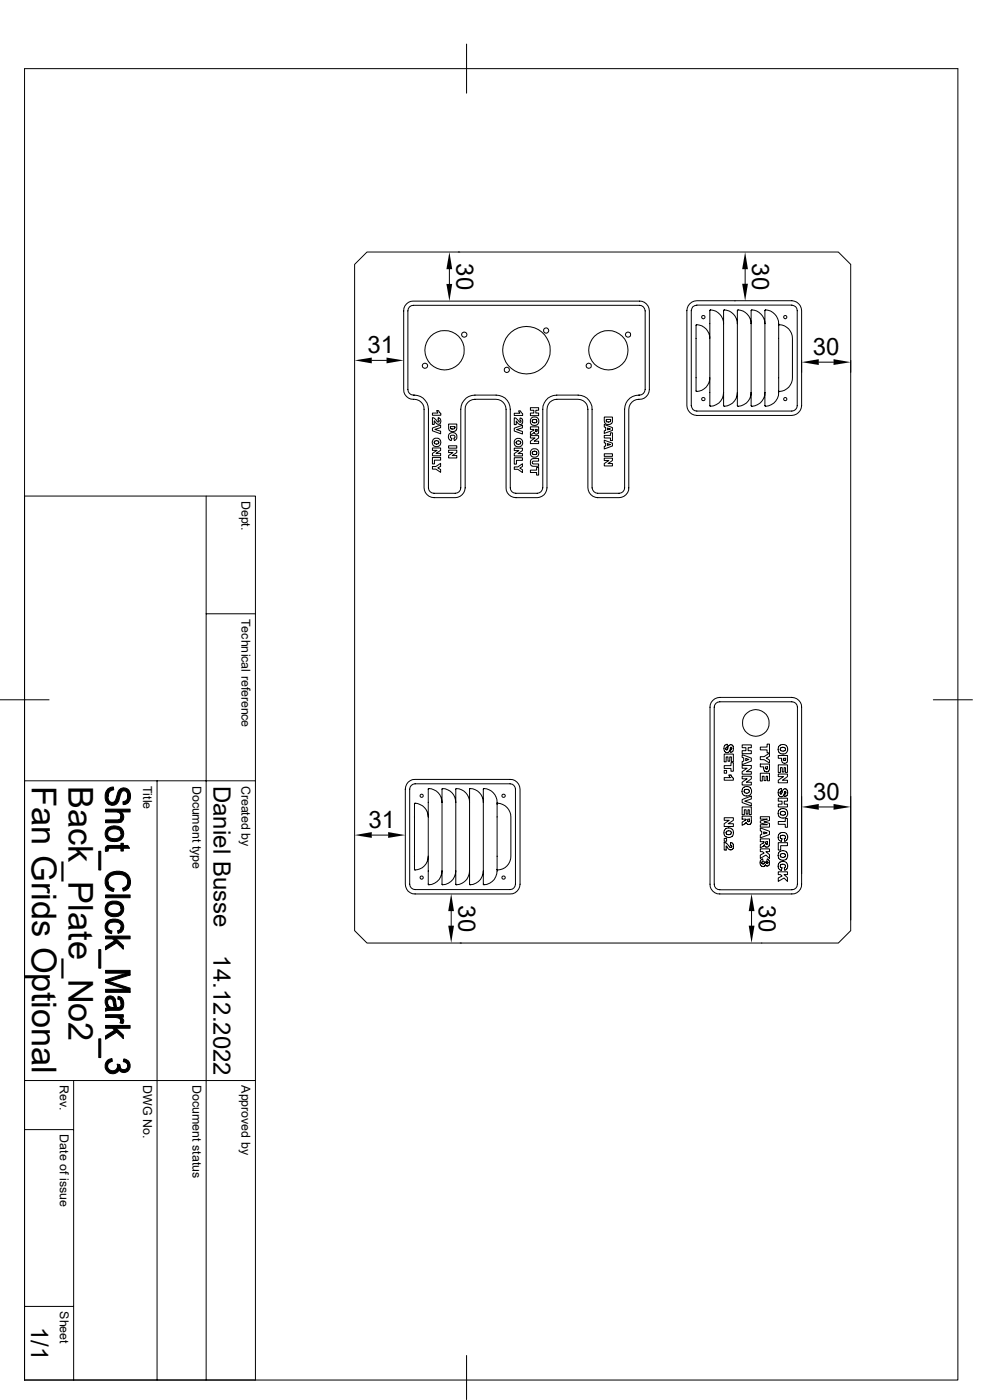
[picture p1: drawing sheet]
<svg xmlns="http://www.w3.org/2000/svg" width="210mm" height="297mm" viewBox="0 0 210 297" stroke-linecap="round" stroke-linejoin="round" font-family="sans-serif">
<g fill="none" stroke="#000" stroke-width=".21">
<path d="M5.2 14.6h198v278.2h-198zM99 9.4v10.4M77.9 53.5h99.9l2.7 2.6v141.3l-2.7 2.7h-99.9l-2.7-2.7v-141.3zM95.3 57.1v3.1M97.2 53.5h.3M158.1 57.1v3.1M78.9 76.5h3.1M86.2 64.5l1-.6h.5h48a2.1 2.1 0 0 1 2.1 2.1v16.6a2.1 2.1 0 0 1-2.3 2.1 2.17 2.17 0 0 0-2.1 2.1v16.7a2.1 2.1 0 0 1-2.1 2.1h-4.5a2.18 2.18 0 0 1-2.1-2.1v-16.7a2.1 2.1 0 0 0-2.1-2.1h-4.5a2.1 2.1 0 0 0-2.1 2.1v16.7a2.1 2.1 0 0 1-2 2.1h-4.6a2.1 2.1 0 0 1-2-2.1v-16.7a2.17 2.17 0 0 0-2.2-2.1h-4.4a2.1 2.1 0 0 0-2.1 2.1v16.7a2.17 2.17 0 0 1-2.1 2.1h-4.5a2.17 2.17 0 0 1-2.1-2.1v-16.7a2.3 2.3 0 0 0-2.8-2.1 2.08 2.08 0 0 1-1.6-2.1v-16.6l.1-.6zM86.9 65.1l.8-.3h48a1.23 1.23 0 0 1 1.2 1.2v16.6a1.24 1.24 0 0 1-1.4 1.2 2.98 2.98 0 0 0-3 3v16.7a1.16 1.16 0 0 1-1.2 1.1h-4.5a1.23 1.23 0 0 1-1.2-1.1v-16.7a2.98 2.98 0 0 0-3-3h-4.5a2.92 2.92 0 0 0-3 3v16.7a1.23 1.23 0 0 1-1.1 1.1h-4.6a1.16 1.16 0 0 1-1.2-1.1v-16.7a2.98 2.98 0 0 0-3-3h-4.4a2.98 2.98 0 0 0-3.1 3v16.7a1.16 1.16 0 0 1-1.1 1.1h-4.5a1.16 1.16 0 0 1-1.2-1.1v-16.7a2.99 2.99 0 0 0-3.2-3 1.16 1.16 0 0 1-1.2-1.2v-16.6zM146.3 64.4l.5-.3 1-.3h20.2a2.17 2.17 0 0 1 2.1 2.1v20.2a2.18 2.18 0 0 1-2.1 2h-20.2a2.17 2.17 0 0 1-2.1-2v-20.2l.3-1zM147 65.1l.8-.4h20.2a1.16 1.16 0 0 1 1.1 1.2v20.2a1.16 1.16 0 0 1-1.1 1.1h-20.2a1.16 1.16 0 0 1-1.2-1.1v-20.2zM150.6 71.8a2.89 2.89 0 0 0-2.9-2.9v14.1a2.67 2.67 0 0 0 2.9-2.9"/>
<path d="M153.5 68.7a2.96 2.96 0 0 0-2.8-3l-.1 20.4a2.83 2.83 0 0 0 2.9-2.8M153.5 68.7l.1-2.9a2.76 2.76 0 0 1 2.8 2.9M153.5 68.7v14.6M155.9 63.8h.1M156.4 68.7l.1-2.9a2.76 2.76 0 0 1 2.8 2.9M156.4 68.7v14.6M159.3 68.7l.1-2.9a2.76 2.76 0 0 1 2.9 2.9M159.3 68.7v14.6M162.3 68.7v-2.9a2.76 2.76 0 0 1 2.9 2.9v.3M162.3 68.7v14.6M165.2 69v13.9M165.2 69l.1-.1a2.76 2.76 0 0 1 2.8 2.9v8.3a2.67 2.67 0 0 1-2.9 2.9v-.1"/>
<path d="M170.1 76.5v2.5M173.7 76.8h3.1M180.5 76.5v2.5M91.7 87.6h1.2l-.3-.5h.4l.5 .6v.4h-1.8zM91.7 88.6l.5 .1 .6 .8a.21 .21 0 0 0 .4-.1 .21 .21 0 0 0-.3-.3l.1-.5a.67 .67 0 0 1 .5 .8 .67 .67 0 0 1-.7 .6l-.7-.7v.7h-.4zM91.7 97.1h1.8v.5h-1.3v.8h-.5zM91.7 95h1.8v.5l-1 .7h1v.5h-1.8v-.5l1-.7h-1zM91.7 90.8l1.8-.6v.5l-1.3 .4 1.3 .4v.5l-1.8-.6zM91.7 99h.8l1-.7v.6l-.6 .4 .6 .3v.6l-1-.7h-.8zM92.2 93.6a.46 .46 0 0 1 .6-.1 .46 .46 0 0 1 .1 .7 .49 .49 0 0 1-.6 0 .49 .49 0 0 1-.1-.6zM95.2 94.6h1.7v.5h-1.7zM95.2 90h1.7v1.1a.89 .89 0 0 1-1 .5 .89 .89 0 0 1-.7-.8z"/>
<path d="M95.2 95.5h1.7v.5l-1 .6h1v.6h-1.7v-.6l.9-.6h-.9zM95.3 92a.91 .91 0 0 1 1.5 .1 .91 .91 0 0 1-.4 1.4l-.1-.5a.38 .38 0 0 0 .2-.6 .38 .38 0 0 0-.6-.1 .34 .34 0 0 0-.4 .4 .34 .34 0 0 0 .4 .3l-.2 .5a.88 .88 0 0 1-.4-1.5zM95.5 90.5h1a.49 .49 0 0 1-.5 .5 .49 .49 0 0 1-.5-.5zM109.1 90.8l1.7-.6v.6l-1.2 .3 1.2 .4v.6l-1.7-.7zM109.1 95.1h1.7v.5l-.9 .6h.9v.5h-1.7v-.5l1-.6h-1zM109.1 99.1h.8l.9-.7v.6l-.5 .3 .5 .4v.5l-.9-.6h-.8zM109.1 87.7h1.2l-.3-.5h.4l.5 .6v.3h-1.8zM109.1 88.6l.4 .2 .5 .5a.26 .26 0 0 0 .3 .3 .26 .26 0 0 0 .2-.3l-.2-.1 .1-.5a.74 .74 0 0 1 .5 .7 .74 .74 0 0 1-.5 .7l-.4-.2-.5-.6v.8h-.4zM109.1 97.1h1.7v.6h-1.2v.8h-.5zM109.6 93.7a.44 .44 0 0 1 .6-.1 .44 .44 0 0 1 0 .6 .46 .46 0 0 1-.5 0 .46 .46 0 0 1-.1-.5zM112.5 86.5h1.8v.5h-.6v.6h.6v.6h-1.8v-.6h.7v-.6h-.7zM112.5 92.4h1.8v.5l-1 .7h1v.5h-1.8v-.5l1-.7h-1z"/>
<path d="M112.5 99.7h1.3v-.5h.5v1.6h-.5v-.6h-1.3zM112.5 90.6h1.8v.8a.51 .51 0 0 1-.4 .7 .51 .51 0 0 1-.6-.4l-.8 .5v-.5l.7-.5-.7-.1zM112.6 97.6l.5-.3h1.2v.5h-1.1a.3 .3 0 0 0-.3 .3 .3 .3 0 0 0 .3 .3h1.1v.5h-1.1a.73 .73 0 0 1-.7-1zM112.9 96a.48 .48 0 0 1 .6-.3 .48 .48 0 0 1 .3 .7 .52 .52 0 0 1-.6 .1 .52 .52 0 0 1-.3-.5zM112.9 89.2a.48 .48 0 0 1 .7-.2 .48 .48 0 0 1 .2 .6 .5 .5 0 0 1-.6 .1 .5 .5 0 0 1-.3-.5zM113.6 91.1h.3l-.1 .5-.2-.1zM128.2 96.3h1.7v.5h-1.7zM128.2 88.5h1.7v1a.89 .89 0 0 1-1 .5 .89 .89 0 0 1-.7-.8zM128.2 93.4l1.7 .6v.6l-1.7 .7v-.6l.3-.1v-.6l-.3-.1zM128.2 97.2h1.7v.5l-.9 .6h.9v.5h-1.7v-.5l1-.6h-1zM128.2 90l1.7 .7v.6l-1.7 .6v-.5l.3-.1v-.6l-.3-.1zM128.2 92.4h1.3v-.6h.4v1.7h-.4v-.6h-1.3z"/>
<path d="M128.6 89h.9a.47 .47 0 0 1-.4 .5 .47 .47 0 0 1-.5-.5zM128.9 90.8l.6 .2-.6 .2zM128.9 94.1l.6 .2-.6 .2zM153.5 83.3l.1 2.8a2.83 2.83 0 0 0 2.8-2.8M156.4 83.3l.1 2.8a2.83 2.83 0 0 0 2.8-2.8M159.3 83.3l.1 2.8a2.83 2.83 0 0 0 2.9-2.8M165.2 82.9a2.76 2.76 0 0 1-2.9 3.2v-2.8M5.2 105.2h49v187.6h-49M43.7 105.2v187.6M43.7 130.2h10.5M0 148.5h10.4M151.2 148.6l.4-.3 1.1-.3h15.3a2.1 2.1 0 0 1 2.1 2v37.6a2.03 2.03 0 0 1-2.1 2.1h-15.3a2.03 2.03 0 0 1-2.1-2.1v-37.6l.1-.5z"/>
<path d="M151.8 149.2l.9-.3h15.3a1.16 1.16 0 0 1 1.2 1.1v37.6a1.16 1.16 0 0 1-1.2 1.2h-15.3a1.16 1.16 0 0 1-1.2-1.2v-37.6zM153.6 160h2v1.6h-.4v-1h-.4v.9h-.4v-.9h-.3v1h-.5zM153.8 158.1l.5-.2v.6a.28 .28 0 0 0-.4 .3 .28 .28 0 0 0 .4 .2v-.1a.74 .74 0 0 1 .9-.9l.1 .1a1.08 1.08 0 0 1-.1 1.5h-.2v-.6a.22 .22 0 0 0 .3-.2 .22 .22 0 0 0-.4-.1 .82 .82 0 0 1-.8 1 1.06 1.06 0 0 1-.3-1.6zM157.4 158h2v.6h-.7v.7h.7v.6h-2v-.6h.8v-.7h-.8zM161.3 158.5h1.4v-.6h.5v1.8h-.5v-.6h-1.4zM165.7 158.7a.52 .52 0 0 1 .7-.2 .52 .52 0 0 1 .1 .8 .53 .53 0 0 1-.7 .1 .53 .53 0 0 1-.2-.7zM198 148.5h8.3M5.2 165.7h49M33.3 165.7v127.1M78.9 177.2h3.4M86.6 165.9l.9-.5h.6h20.1a2.1 2.1 0 0 1 2.1 2v20.2a2.1 2.1 0 0 1-2.1 2.1h-20.1a2.03 2.03 0 0 1-2.1-2.1v-20.2l.1-.5zM87.2 166.6l.9-.3h20.1a1.16 1.16 0 0 1 1.1 1.1v20.2a1.16 1.16 0 0 1-1.1 1.1h-20.1a1.16 1.16 0 0 1-1.2-1.1v-20.2z"/>
<path d="M90.8 173.3a2.96 2.96 0 0 0-2.8-2.9v14.1a2.81 2.81 0 0 0 2.8-2.8M93.8 170.2a2.71 2.71 0 0 0-3-2.8l.1 20.3a2.83 2.83 0 0 0 2.9-2.9M93.8 170.2v-2.9a2.81 2.81 0 0 1 2.9 2.9M93.8 170.2v14.6M96.7 170.2v-2.9a2.77 2.77 0 0 1 2.9 2.9M96.7 170.2v14.6M99.6 170.2v-2.9a2.77 2.77 0 0 1 2.9 2.9M99.6 170.2v14.6M102.5 170.2v-2.9a2.81 2.81 0 0 1 3 3.3M102.5 170.2v14.6M105.5 170.6v13.8M105.5 170.6v-.1a2.77 2.77 0 0 1 2.9 2.8v8.4a2.67 2.67 0 0 1-2.9 2.8v-.1"/>
<path d="M153.6 178.7l.6 .3 .4 .4a.34 .34 0 0 0 .3 .3 .34 .34 0 0 0 .3-.2l-.3-.2 .1-.6a.82 .82 0 0 1 .6 .8 .82 .82 0 0 1-.6 .8 1.29 1.29 0 0 1-.9-.8v.8h-.5zM153.6 162.4h1.5v-.6h.5v1.8h-.5v-.6h-1.5zM153.6 165h1.3l-.3-.6h.5l.5 .7v.4h-2zM153.6 177.9h.5v.6h-.5zM153.6 163.4h.5v.6h-.5zM153.6 173.5h2v.5l-1.1 .8h1.1v.5h-2v-.5l1.1-.8h-1.1zM154.1 176.5a.54 .54 0 0 1 .7-.3 .54 .54 0 0 1 .2 .8 .57 .57 0 0 1-.6 .1 .57 .57 0 0 1-.3-.6zM157.4 162.4h2v.6l-1.1 .7h1.1v.6h-2v-.6l1.1-.7h-1.1zM157.4 171.2h2v1.6h-.4v-1h-.3v.9h-.4v-.9h-.4v1h-.5zM157.4 169.6l2-.7v.6l-1.4 .5 1.4 .4v.6l-2-.7zM157.4 164.7h2v.5l-1.1 .7h1.1v.6h-2v-.6l1.1-.7h-1.1zM157.4 160.1l2 .7v.7l-2 .7v-.6l.4-.1v-.7l-.4-.1z"/>
<path d="M157.4 173.1h2v1.1a.57 .57 0 0 1-.4 .7 .57 .57 0 0 1-.7-.4l-.1 .2-.8 .4v-.7l.8-.5v-.1h-.8zM158 167.6a.53 .53 0 0 1 .7-.1 .53 .53 0 0 1 .2 .6 .52 .52 0 0 1-.8 .2 .52 .52 0 0 1-.1-.7zM158.2 160.9l.7 .2-.7 .3zM158.6 173.8h.4v.2a.21 .21 0 0 1-.2 .3 .21 .21 0 0 1-.2-.3zM161.3 178h1.9v1a.57 .57 0 0 1-.4 .7 .57 .57 0 0 1-.7-.5l-.2 .3-.6 .4v-.7l.8-.5v-.1h-.8zM161.3 173.3h1.9v.8l-1.1 .3 1.1 .3v.8h-1.9v-.5h1.5l-1.5-.4v-.4l1.5-.4h-1.5zM161.3 175.6l1.9 .8v.6l-1.9 .8v-.7l.3-.1v-.6l-.3-.1zM161.3 164h1.9v1.7h-.4v-1h-.3v.9h-.4v-.9h-.4v1h-.4zM161.3 162.1h1.9v1a.62 .62 0 0 1-.6 .6 .62 .62 0 0 1-.6-.7v-.3h-.7zM161.3 160.5h.8l1.1-.7v.6l-.6 .4 .6 .4v.7l-1.1-.7h-.8zM162 176.5l.7 .2-.7 .2zM162.4 162.7h.4v.2a.22 .22 0 0 1-.2 .3 .22 .22 0 0 1-.2-.3z"/>
<path d="M162.4 178.6h.4l-.1 .5-.2-.1zM165.1 174.3h1.5v-.6h.4v1.8h-.4v-.6h-1.5zM165.1 178.8h1.9v.6h-1.4v.9h-.5zM165.1 164.2h1.9v.6l-1 .7h1v.6h-1.9v-.6l1.1-.7h-1.1zM165.1 169.3h1.9v.7h-.6v.6h.6v.6h-1.9v-.6h.8v-.6h-.8zM165.1 162.3h1.9v1.6h-.4v-1h-.3v.9h-.4v-.9h-.3v1h-.5zM165.1 160.3h1.9v1a.62 .62 0 0 1-.6 .6 .62 .62 0 0 1-.6-.7v-.3h-.7zM165.2 177a1.01 1.01 0 0 1 1.6-.1 1.01 1.01 0 0 1-.3 1.6l-.1-.6a.39 .39 0 0 0 .2-.5 .39 .39 0 0 0-.5-.2 .4 .4 0 0 0-.6 .3 .4 .4 0 0 0 .4 .5l-.2 .5a.94 .94 0 0 1-.5-1.5zM165.3 167.4l.4-.1 .1 .6a.28 .28 0 0 0-.3 .2 .28 .28 0 0 0 .3 .3l.1-.1a.73 .73 0 0 1 .8-.9 .91 .91 0 0 1 .4 .9 .91 .91 0 0 1-.6 .7v-.6l.2-.1a.2 .2 0 0 0 .1-.2 .2 .2 0 0 0-.2-.2 .2 .2 0 0 0-.2 .2 .69 .69 0 0 1-.3 .8 .69 .69 0 0 1-.8-.1l-.2-.6zM165.6 172.3a.53 .53 0 0 1 .7-.2 .53 .53 0 0 1 .2 .7 .56 .56 0 0 1-.7 .1 .56 .56 0 0 1-.2-.6zM166.2 160.9h.5v.1a.22 .22 0 0 1-.2 .3 .22 .22 0 0 1-.3-.3zM173.7 171.2h3.1"/>
<path d="M180.5 169v26.2M93.8 184.8v2.9a2.83 2.83 0 0 0 2.9-2.9M95.7 193.3v3.1M96.7 184.8v2.9a2.83 2.83 0 0 0 2.9-2.9M99.6 184.8l.1 2.9a2.83 2.83 0 0 0 2.8-2.9M105.5 184.4a2.77 2.77 0 0 1-3 3.2v-2.8M159.4 193.3v3.1M161.3 180.1h1.9v.6h-.7l.7 .6v.8l-.7-.7-1.2 .7v-.7l.8-.4-.3-.3h-.5zM161.4 182.5l.4-.3 .1 .6a.29 .29 0 0 0-.3 .3 .29 .29 0 0 0 .4 .2 .29 .29 0 0 0 .1-.4h.4a.24 .24 0 0 0 .2 .3 .24 .24 0 0 0 .3-.3 .24 .24 0 0 0-.4-.1l.2-.6a.77 .77 0 0 1 .5 .8 .77 .77 0 0 1-.7 .7l-.3-.2a.61 .61 0 0 1-.8 .3 .61 .61 0 0 1-.3-.8zM165.1 185h1.9v.5h-.7l.7 .7v.8l-.7-.7-1.2 .7v-.7l.8-.5-.3-.3h-.5zM165.4 183a1.01 1.01 0 0 1 1.5 .1 1.01 1.01 0 0 1-.4 1.5l-.1-.5a.41 .41 0 0 0 .2-.5 .41 .41 0 0 0-.5-.3 .4 .4 0 0 0-.6 .3 .4 .4 0 0 0 .4 .5l-.2 .5a.99 .99 0 0 1-.3-1.6zM165.6 181.3a.56 .56 0 0 1 .7-.2 .56 .56 0 0 1 .3 .6 .58 .58 0 0 1-.7 .2 .58 .58 0 0 1-.3-.6z"/>
<path d="M97.6 200.1h.3M161.5 200.1h.1M5.2 239.6h10.4M5.2 229.2h49M15.6 229.2v63.6M5.2 277.2h10.4M99 287.6v9.3"/>
<circle cx="90.1" cy="77.6" r=".56"/>
<circle cx="94.3" cy="74.3" r="4.2"/>
<circle cx="98.5" cy="71" r=".56"/>
<circle cx="107.5" cy="78.5" r=".56"/>
<circle cx="111.7" cy="74.3" r="5"/>
<circle cx="115.8" cy="70.1" r=".56"/>
<circle cx="124.9" cy="77.6" r=".56"/>
<circle cx="129.1" cy="74.3" r="4.2"/>
<circle cx="133.2" cy="71" r=".56"/>
<circle cx="149.2" cy="67.3" r=".35"/>
<circle cx="166.6" cy="67.3" r=".34"/>
<circle cx="92.6" cy="93.9" r=".92"/>
<circle cx="110" cy="93.9" r=".93"/>
<circle cx="113.4" cy="96.1" r=".92"/>
<circle cx="113.4" cy="89.3" r=".91"/>
<circle cx="149.2" cy="84.7" r=".35"/>
<circle cx="166.6" cy="84.7" r=".34"/>
<circle cx="160.3" cy="153.4" r="2.84"/>
<circle cx="166.1" cy="158.9" r="1.04"/>
<circle cx="89.5" cy="168.8" r=".34"/>
<circle cx="106.8" cy="168.8" r=".35"/>
<circle cx="154.6" cy="176.6" r="1.04"/>
<circle cx="158.4" cy="167.8" r="1.03"/>
<circle cx="166.1" cy="172.5" r="1.04"/>
<circle cx="89.5" cy="186.2" r=".34"/>
<circle cx="106.8" cy="186.2" r=".35"/>
<circle cx="166.1" cy="181.5" r="1.04"/>
</g>
<g fill="#000" stroke="#000" stroke-width=".21">
<path d="M22.9 167.4l.5-.3 .6-.1 .1 .6a1.37 1.37 0 0 0-1.2 1.4z" fill-rule="evenodd"/>
<path d="M22.4 173.9h2.4a.76 .76 0 0 0 .9-.7v1.2l-.3 .1h-3z" fill-rule="evenodd"/>
<path d="M22.9 175.6a2.52 2.52 0 0 1 2.8 .1v1.2a1.45 1.45 0 0 0-2-1l-.3 .1a.84 .84 0 0 0-.6 .9z" fill-rule="evenodd"/>
<path d="M25.7 172.3a1.32 1.32 0 0 1 0 2.1z" fill-rule="evenodd"/>
<path d="M22.6 175.9l.2-.2v1.2a1.48 1.48 0 0 0 2.2 .9l.4-.3 .3-.4v-1.4a1.68 1.68 0 0 1 .3 2.1 1.68 1.68 0 0 1-2 .7 1.66 1.66 0 0 1-1.5-.9 1.66 1.66 0 0 1 .1-1.7z" fill-rule="evenodd"/>
<path d="M27.1 168.9v1.4l-.4 .3-.6 .1v-.6l.3-.1a1.01 1.01 0 0 0 .7-1.1z" fill-rule="evenodd"/>
<path d="M22.9 179.4h2.8v-.5h.5v.5h.9l.4 .6h-1.3v.6h-.5v-.6h-2.5l-.3 .3z" fill-rule="evenodd"/>
<path d="M22.4 171.7h5.2v.6h-1.9v2.1v-1.5a1.04 1.04 0 0 0-1.2-.6h-2.1z" fill-rule="evenodd"/>
<path d="M22.8 167.5l.1-.1v1.6a.92 .92 0 0 0 .7 1.2 .92 .92 0 0 0 1.1-1 2.17 2.17 0 0 1 1.3-2 1.74 1.74 0 0 1 1.5 2.6l-.4 .5v-1.4a.8 .8 0 0 0-.3-1 .8 .8 0 0 0-1.1 .2l-.2 .5a2.34 2.34 0 0 1-1.3 2.2 1.81 1.81 0 0 1-1.8-2.5z" fill-rule="evenodd"/>
<path d="M21 180.6h.4v4h-.4z" fill-rule="evenodd"/>
<path d="M22.4 189.9h5.2v.6h-5.2z" fill-rule="evenodd"/>
<path d="M22.5 179.6l.4-.2v1.2h-.5v-.7z" fill-rule="evenodd"/>
<path d="M22.7 195.5l.2 1.5 .5 .4 .3 .1v.6a1.51 1.51 0 0 1-1.3-1 1.51 1.51 0 0 1 .3-1.6z" fill-rule="evenodd"/>
<path d="M22.9 187.1a1.36 1.36 0 0 0 1.3 1.4l-.2 .6-1.2-.6z" fill-rule="evenodd"/>
<path d="M22.8 191.6a2.66 2.66 0 0 1 2.9 0v1.2a1.54 1.54 0 0 0-2.4-.8l-.4 .5-.1 .3z" fill-rule="evenodd"/>
<path d="M25.7 196.6v1.1l-.6 .3-.2-.6a.79 .79 0 0 0 .8-.8z" fill-rule="evenodd"/>
<path d="M22.6 191.8l.2-.2v1.2a1.61 1.61 0 0 0 2.5 .8l.4-.6v-1.4a1.68 1.68 0 0 1 .3 2 1.68 1.68 0 0 1-1.8 .9 1.68 1.68 0 0 1-1.7-.8 1.68 1.68 0 0 1 .1-1.9z" fill-rule="evenodd"/>
<path d="M22.8 195.5a2.27 2.27 0 0 1 3.3 .5l.1 1-.5 .7v-1.1a1.21 1.21 0 0 0-1.6-1l-.9 .3-.4 .7z" fill-rule="evenodd"/>
<path d="M27.1 187.1v1.5l-.9 .5-.2-.7 .9-.6z" fill-rule="evenodd"/>
<path d="M22.4 198.6h5.2v.6h-3l-.3 .4-.4-.4h-1.5z" fill-rule="evenodd"/>
<path d="M22.9 185.5a3.1 3.1 0 0 1 4.5 .5 2.12 2.12 0 0 1-.3 2.6v-1.5a1.94 1.94 0 0 0-2.7-1.6 1.52 1.52 0 0 0-1.5 1.6l-.1 1.4a2.27 2.27 0 0 1 .1-3z" fill-rule="evenodd"/>
<path d="M21 201.5h.4v3.9h-.4z" fill-rule="evenodd"/>
<path d="M22.8 212.6l.1 1.2-.2-.1z" fill-rule="evenodd"/>
<path d="M22.6 211.6a1.11 1.11 0 0 1 1.7 .2v1.9l-.3-.8a.65 .65 0 0 0-.3-.9 .65 .65 0 0 0-.8 .3l-.2 1.4a1.68 1.68 0 0 1-.1-2.1z" fill-rule="evenodd"/>
<path d="M25.1 211.4l.6 .2v1.3a.75 .75 0 0 0-.7-.9z" fill-rule="evenodd"/>
<path d="M22.4 215.3h3.8v.5h-.6v.7a1.08 1.08 0 0 0-1.3-.6h-1.9z" fill-rule="evenodd"/>
<path d="M22.4 200.8l1.9-1.2 .3-.4 1.6 1.4v.8l-1.4-1.4-2.4 1.5z" fill-rule="evenodd"/>
<path d="M22.9 213l.5 .7h.9v-1.9l.3 1.3a.52 .52 0 0 0 .5 .7 .52 .52 0 0 0 .6-.6v-1.6a1.89 1.89 0 0 1 0 2.6l-2.9 .2-.4 .1v-.6l.5-.1z" fill-rule="evenodd"/>
<path d="M25.6 215.8l.1 .1a.76 .76 0 0 1 .3 1.3l-.6-.2z" fill-rule="evenodd"/>
<path d="M22.4 207.9l5.2 1.7v.9l-.8-.6-4.4-1.5z" fill-rule="evenodd"/>
<path d="M22.4 207.9l4.4-1.4 .8 .3-4.4 1.4z" fill-rule="evenodd"/>
<path d="M22.4 209.9h4.4l.8 .6h-5.2z" fill-rule="evenodd"/>
<path d="M22.4 205.9h5.2v.9l-.8-.3h-4.4z" fill-rule="evenodd"/>
<path d="M22.4 217.6h5.2v.5h-3l-.3 .5-.4-.5h-1.5z" fill-rule="evenodd"/>
<path d="M21 220.4h.4v4h-.4z" fill-rule="evenodd"/>
<path d="M22.9 224.9l.8-.3 .1 .6-.7 .3-.3 .6z" fill-rule="evenodd"/>
<path d="M22.7 225.1l.1-.1v1.1a1.06 1.06 0 0 0 1.1 1.1 1.06 1.06 0 0 0 1-1l.1 1.2a1.62 1.62 0 0 1-2.2-.1 1.62 1.62 0 0 1-.1-2.2z" fill-rule="evenodd"/>
<path d="M24.8 225.8h.6v1.3l-.2-.2-.2 .5z" fill-rule="evenodd"/>
<path d="M22.4 219.8l1.9-1.2 .3-.5 1.6 1.5v.7l-1.4-1.3-2.4 1.5z" fill-rule="evenodd"/>
<path d="M26.2 224.7l.9 .3v1.1l-.1-.4-.3-.3-.5-.1z" fill-rule="evenodd"/>
<path d="M25.4 225.9a.85 .85 0 0 0 .7 1 .85 .85 0 0 0 1-.8v-1.1a1.37 1.37 0 0 1 .2 2 1.37 1.37 0 0 1-1.9 .1z" fill-rule="evenodd"/>
</g>
<g fill="#000">
<path d="M95.3 53.5l.6 3.6h-1.2zM158.1 53.5l.6 3.6h-1.3zM75.2 76.5l3.7-.6v1.2zM82 75.9l3.6 .6-3.6 .6zM94.7 60.2h1.2l-.6 3.7zM157.4 60.2h1.3l-.6 3.6zM170.1 76.8l3.6-.6v1.2zM176.8 76.2l3.7 .6-3.7 .6zM75.2 177.2l3.7-.7v1.3zM82.3 176.5l3.7 .7-3.7 .6zM170.1 171.2l3.6-.6v1.2zM176.8 170.6l3.7 .6-3.7 .6z"/>
<path d="M95.7 189.6l.6 3.7h-1.2zM95.1 196.4h1.2l-.6 3.7zM159.4 189.6l.7 3.7h-1.3zM158.8 196.4h1.3l-.7 3.7z"/>
</g>
<g font-size="7.3">
<text x="6.8" y="166.7" transform="rotate(90 6.8 166.7)">Fan Grids Optional</text>
<text x="14.6" y="166.7" transform="rotate(90 14.6 166.7)">Back_Plate_No2</text>
</g>
<g font-size="5.1">
<text x="96.9" y="55.9" transform="rotate(90 96.9 55.9)">30</text>
<text x="159.6" y="55.8" transform="rotate(90 159.6 55.8)">30</text>
<text x="78" y="74.9">31</text>
<text x="172.4" y="75.3">30</text>
<text x="45.3" y="166.7" transform="rotate(90 45.3 166.7)">Daniel Busse</text>
<text x="172.5" y="169.7">30</text>
<text x="78.1" y="175.6">31</text>
<text x="97.2" y="192" transform="rotate(90 97.2 192)">30</text>
<text x="161" y="192" transform="rotate(90 161 192)">30</text>
<text x="45.3" y="202.7" transform="rotate(90 45.3 202.7)">14.12.2022</text>
<text x="6.6" y="281.4" transform="rotate(90 6.6 281.4)">1/1</text>
</g>
<g font-size="2.6">
<text x="51.3" y="106.3" transform="rotate(90 51.3 106.3)">Dept.</text>
<text x="51.3" y="131.3" transform="rotate(90 51.3 131.3)">Technical reference</text>
<text x="30.4" y="166.7" transform="rotate(90 30.4 166.7)">Title</text>
<text x="40.8" y="166.7" transform="rotate(90 40.8 166.7)">Document type</text>
<text x="51.3" y="166.7" transform="rotate(90 51.3 166.7)">Created by</text>
<text x="12.7" y="230.2" transform="rotate(90 12.7 230.2)">Rev.</text>
<text x="30.4" y="230.2" transform="rotate(90 30.4 230.2)">DWG No.</text>
<text x="40.8" y="230.2" transform="rotate(90 40.8 230.2)">Document status</text>
<text x="51.3" y="230.2" transform="rotate(90 51.3 230.2)">Approved by</text>
<text x="12.7" y="240.7" transform="rotate(90 12.7 240.7)">Date of issue</text>
<text x="12.7" y="278.2" transform="rotate(90 12.7 278.2)">Sheet</text>
</g>
</svg>
